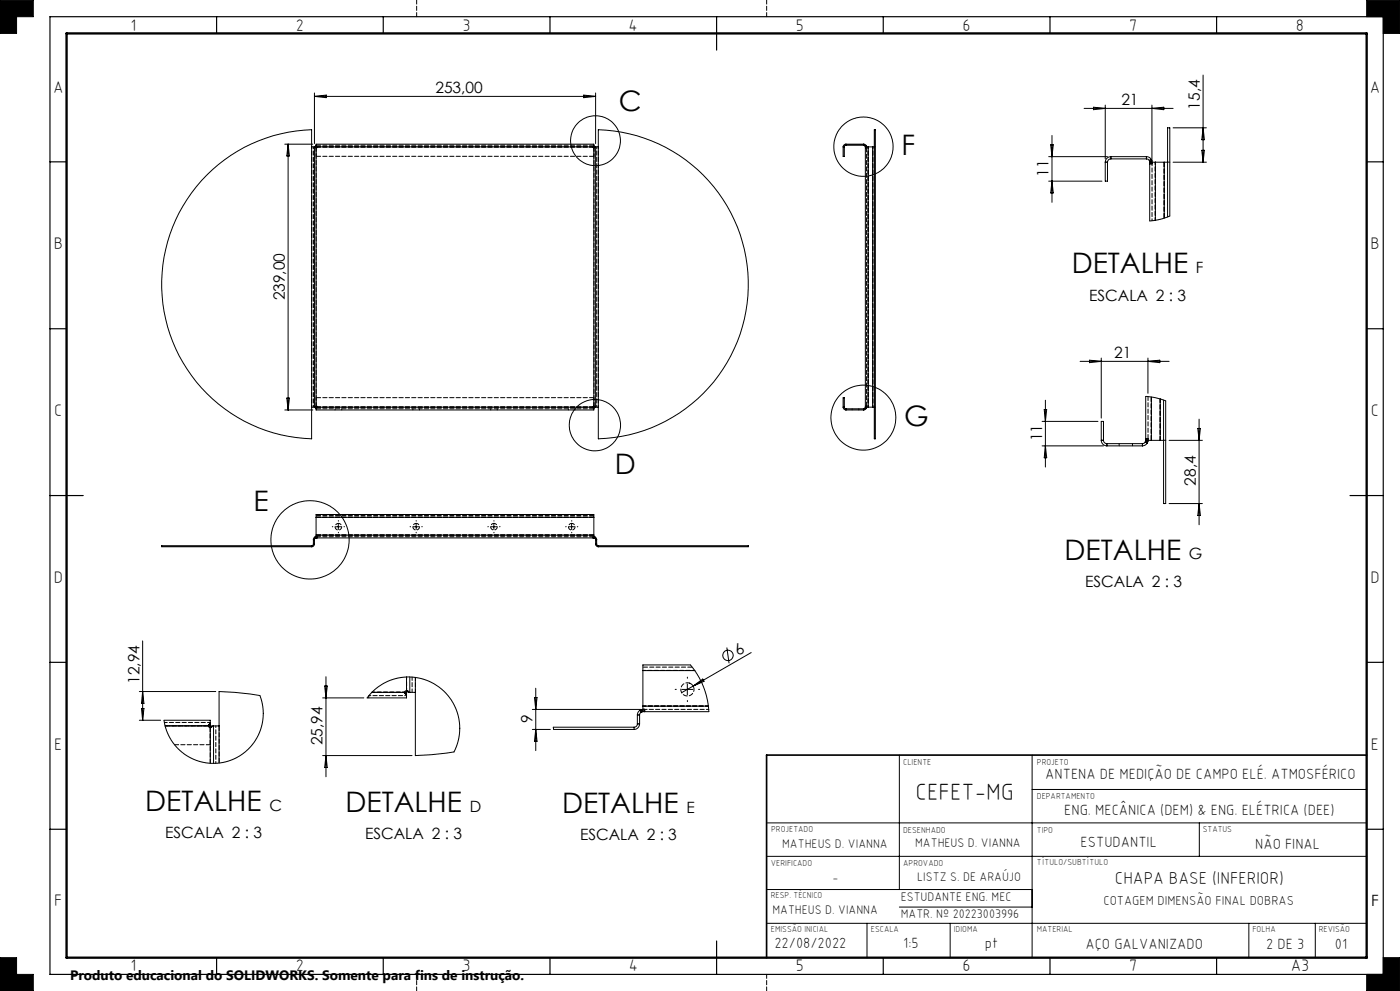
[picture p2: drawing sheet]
<svg xmlns="http://www.w3.org/2000/svg" width="420mm" height="297mm" viewBox="0 0 420 297" stroke-linecap="round" stroke-linejoin="round" font-family="sans-serif">
<g fill="none" stroke="#000" stroke-width=".3">
<path d="M0 0h10v5h-5v5h-5zM410 0h10v10h-5v-5h-5zM94.3 27.9v15.1M94.3 28.9h84.4M94.3 28.9l3.6-.4v.8zM175.1 28.5l3.6 .4-3.6 .4zM178.7 27.9v15.1M179.5 38.9a46.3 46.3 0 0 1 45 46.3 46.3 46.3 0 0 1-45 46.3zM262.3 38.9h.3v92.6h-.3zM325.2 32.5h26.7M328 32.1l3.6 .4-3.6 .4zM331.6 31.5v16.1"/>
<path d="M345.6 31.5v16.6M345.6 32.5l3.5-.4v.8zM351.9 38.3h10M360.9 22.5v26.1M360.9 38.3l.4 3.6h-.8zM62 52.5a46.4 46.4 0 0 1 31.5-13.6v92.6a46.3 46.3 0 0 1-41.7-29.2 46.3 46.3 0 0 1 10.2-49.8zM85.4 43.2h8.4M86.4 43.2v79.7M86.4 43.2l.4 3.5h-.8zM93.5 44h.8M94.3 44l.5 .3 .3-.3M94.3 44v78"/>
<path d="M94.8 43.6v-.4h83.4v.4M94.8 43.8v.2M94.8 43.6l.2 .3M94.8 44v78M94.8 44h83.4M94.8 43.6l.2 .2M95 43.8l.1 .2M95 43.9l.1 .1M95 43.8v.1M177.9 44l.2 .3 .6-.3M178 43.8l-.1 .2M178 43.9l-.1 .1"/>
<path d="M178 43.8v.1M178.2 43.8v.2M178.2 43.6l-.2 .3M178.2 44v78M178.2 43.6l-.2 .2M178.7 44h.8M178.7 44v78M252.9 44h.4M252.9 44v2.9h.4v-2.9M253.8 43.2a.84 .84 0 0 0-.9 .8M253.8 43.5l-.5 .5M253.8 43.2h5.3"/>
<path d="M253.8 43.2v.3M253.8 43.5h5.3M259.1 43.2l.7 .4M259.1 43.5l.4 .3M259.1 43.2v.3M259.5 43.8l.1 .1M259.6 43.9v.4M259.6 44.3v77.5M259.8 43.6l-.3 .2M259.8 43.6l.1 .2M259.9 43.8l.1 .2M259.9 43.8l-.3 .1"/>
<path d="M260.5 44h-.8l-.1 .3M260.5 44h1.3M260.5 44v78M261.8 44h.5M261.8 44v78M314.6 47h17.6M314.6 54.3h16M315.2 43.4h.8l-.4 3.6zM315.6 40.6v20M315.6 54.3l.4 3.5h-.8zM331.6 48.6v5.7h.6v-5.7M331.6 48.6h.6"/>
<path d="M333.3 47a1.69 1.69 0 0 0-1.7 1.6M333.3 47.6a1.02 1.02 0 0 0-1.1 1M333.3 47h10.6M333.3 47v.6M333.3 47.6h10.6M343.9 47a1.61 1.61 0 0 1 1.5 .8M343.9 47.6l.9 .5M343.9 47v.6M344.8 48.1l.1 .3M344.9 49.1v17.1h.3l3-.5 2.7-1v-26.4h-.6v26.7M344.9 48.4v.7M345.4 47.8l-.6 .3"/>
<path d="M345.4 47.8l.1 .4M345.5 48.2l.1 .4M345.5 48.2l-.6 .2M346.6 48.6h-.4a.93 .93 0 0 0-1.3 .5M346.6 48.6h2.7M346.6 48.6v17.4M349.3 48.6h1M349.3 48.6v16.8M351.9 48.6h10M360.5 45h.8l-.4 3.6zM86 119.3h.8l-.4 3.6zM313.6 119.9v20.1"/>
<path d="M324 108.3h26.7M326.8 107.9l3.6 .4-3.6 .4zM330.4 107.3v18M344.4 107.3v10.6M344.4 108.3l3.5-.4v.8zM345.4 119v13M348.1 119.6v12.4M349.1 119.9v31h.6v-30.8l-3.2-.9-2.8-.4v12.6M85.4 122.9h8.4M93.5 122h.8M94.3 122l.5-.2 .3 .2M94.8 122.4v.5h83.4v-.5"/>
<path d="M94.8 122v.2M94.8 122h83.4M95 122.2l-.2 .2M95 122.2h.1M95.1 122l-.1 .2M177.9 122l.2-.2 .6 .2M177.9 122l.1 .2M178 122.2l.2 .2M178 122.2h.1M178.2 122v.2M178.7 122h.8M252.9 122a.84 .84 0 0 0 .9 .9"/>
<path d="M252.9 122h.4M252.9 122v-2.8h.4v2.8M253.3 122l.5 .5M253.8 122.9h5.3M253.8 122.5v.4M253.8 122.5h5.3M259.1 122.5v.4M259.5 122.3l-.4 .2M259.5 122.3l.3 .1M259.6 121.8l.1 .2h.8M259.6 121.8v.4M259.6 122.2l-.1 .1"/>
<path d="M259.6 122.2h.3M259.8 122.4l-.7 .5M259.9 122.2l-.1 .2M260 122l-.1 .2M260.5 122h1.3M261.8 122h.5M312.6 126.3h16.8M312.6 133.6h18.4M313.3 122.7h.7l-.4 3.6zM313.6 133.6l.4 3.6h-.7zM330.4 132a1.69 1.69 0 0 0 1.7 1.6M330.4 132v-5.7h.6v5.7"/>
<path d="M330.4 132h.6M331 132a1.02 1.02 0 0 0 1.1 1M332.1 133.6h10.6M332.1 133v.6M332.1 133h10.6M342.7 133v.6M343.6 132.5l-.9 .5M343.6 132.5l.6 .3M343.7 132.2l-.1 .3M343.7 132.2l.6 .2M343.7 131.4l.1 .2a1.23 1.23 0 0 0 1.6 .4M343.7 131.4v.8"/>
<path d="M344.2 132.8l-.7 .6-.8 .2M344.3 132.4l-.1 .4M344.4 132l-.1 .4M345.4 132h2.7M348.1 132h1M350.7 132h10M359.3 128.4h.8l-.4 3.6zM359.7 125.6v31.7M94.8 155v-.8h83.4v.8M94.8 155v5.4M94.8 155h83.4M100.7 157.9h1.6"/>
<path d="M101.5 157.1v1.6M124 157.9h1.7M124.8 157.1v1.6M147.3 157.9h1.7M148.2 157.1v1.6M170.7 157.9h1.6M171.5 157.1v1.6M178.2 155v5.4M350.7 150.9h10M359.7 150.9l.4 3.6h-.8zM93.5 163.5h-45v.4h45M93.5 163.5v.4"/>
<path d="M94 163.1l-.5 .4M94 161.7h.3M94 163.1h.3M94 161.7v1.4M94.3 163.1a.84 .84 0 0 1-.8 .8M94.3 161.7v1.4M94.4 161l-.4 .7M94.4 161l.2 .3M94.6 161.3l-.3 .4M94.6 160.9l-.2 .1M94.6 160.9l.1 .3M94.7 161.2h.4"/>
<path d="M94.7 161.2l-.1 .1M94.8 160.4v.7l.3 .1M94.8 160.9h-.2M94.8 160.4h83.4M95.1 161.2h82.8M177.9 161.2h.4M178.2 160.4v.7l-.3 .1M178.2 160.9h.2M178.3 161.2l.1 .1M178.4 160.9l-.1 .3M178.4 160.9l.2 .1M178.4 161.3l.3 .4"/>
<path d="M178.6 161l.4 .7M178.6 161l-.2 .3M178.7 163.1l.1 .4 .7 .4M178.7 161.7v1.4M178.7 161.7h.3M178.7 163.1h.3M179 163.1l.5 .4M179 161.7v1.4M179.5 163.5h45v.4h-45M179.5 163.5v.4M42.8 192.1v23.8M218.1 194.1l.6 4.7"/>
<path d="M225.4 195.6l-17.5 10M41.8 215.9h6.4M41.8 207.3h22.9M42.4 212.3h.8l-.4 3.6zM42.8 207.3l.4 3.5h-.8zM49.5 217.6h13.6M62.5 217.6l.5 .4 .6-.4h.5M62.7 217.1l-.2 .5M62.7 217.3l-.2 .3M62.7 217.1v.2M63.1 216.7v-.8h-13.9l.7 2.9 1.4 2.9 1.5 2.1 2.5 2.2 2.6 1.5 3.1 1 3.8 .3 2.9-.5 2.6-.9 2.8-1.7 2.6-2.5 1.4-2.1 1.2-2.7 .7-3.5-.2-3.2-.8-3.2a62 62 0 0 0-12.3-1.2v21.4M63.1 217.2v.4"/>
<path d="M63.1 216.7v.3l-.4 .3M63.1 217.6v11.1M63.1 216.7l-.4 .4M64.1 217.6h1.6M64.1 217.6v11.2M96.8 209.2h12.3M97.4 205.6h.8l-.4 3.6zM97.8 202.8v30M111.6 207.5h10.4M121.4 207.5l.4-.5 .6 .5h.5M121.4 207.5l.2 .4M121.4 207.5l.2 .2"/>
<path d="M121.6 207.7l.4 .3v.3M121.6 207.9l.4 .4M121.6 207.7v.2M122 207.5v.4M122 202.9v4.6M122.9 207.5h1.7M122.9 202.9v4.6M124.6 203v23.4l4.7-.2 6.9-.8 1-2.5 .7-3.2v-2.9l-.7-3.3-1.2-2.7-1.6-2.3-1.8-1.9-2.5-1.7-2.5-1.2-2.9-.7-2.6-.1-2.7 .3-2.2 .6-2.6 1.3-2.6 1.9-1.9 2.2h11.9v-.9M159.7 212.6h32.7M159.7 218.6h5.4M160.3 209.1h.8l-.4 3.5zM160.7 206.3v18.7"/>
<path d="M160.7 218.6l.4 3.6h-.8zM190.2 217.9h-24.2l.1 .7h24.1M190.2 217.9v.7M191.2 217a.96 .96 0 0 1-1 .9M191.2 214.3h.7M191.2 217h.7M191.2 214.3v2.7M191.9 217a1.69 1.69 0 0 1-1.7 1.6M191.9 214.3v2.7M192 212.9l-.6 .6-.2 .8M192 212.9l.4 .5M192.4 213.4l-.5 .9"/>
<path d="M192.4 212.7l-.4 .2M192.4 212.7l.2 .6M192.6 213.3l-.2 .1M192.9 201v-1.7h14.2l2.1 2.8 1.8 3.5 1.1 3.6 .6 3.8v.3h-19.3M192.9 211.6v.5a.94 .94 0 0 0 .5 1.2M192.9 212.6l-.5 .1M192.9 211.6h19.6M192.9 201h15.5M192.9 201v10.6M193.4 213.3h-.8M204.5 206.6h3.4M206.2 205v3.3"/>
<path d="M207.9 205.6l-3.4 2M207.9 205.6l2.9-2.1 .4 .7zM96.8 226.4h26.8M97.8 226.4l.4 3.6h-.8zM269.8 226.3v40.3M309.6 226.3v60.7M309.6 236.6h100.4M230 246.6h180M230 256.6h180M359.8 246.6v10M230 276.7h180M230 266.6h79.6"/>
<path d="M260.1 276.7v10.3M269.8 271.8h39.8M285 276.7v10.3M374.7 276.7v10.3M394.6 276.7v10.3M0 287h5v5h5v5h-10zM415 287h5v10h-10v-5h5z"/>
<circle cx="178.6" cy="42.2" r="7.5"/>
<circle cx="259" cy="44" r="8.9"/>
<circle cx="178.5" cy="127.4" r="7.7"/>
<circle cx="259" cy="125.2" r="9.7"/>
<circle cx="93" cy="161.8" r="11.7"/>
<circle cx="218.4" cy="196.4" r="1.56"/>
</g>
<g fill="none" stroke="#000" stroke-width=".3" stroke-dasharray="1.3 .6">
<path d="M125 5v-5M230 5v-5M94.4 44l.2 .2M94.6 44.2l.3 .1M94.7 44.2h-.1M94.9 44.3v77.5M94.9 44.3h.1M94.9 43.5h.1M95.1 44h.1M177.9 44h.1M178.2 44.3h.1M178.2 44.3l.2-.1"/>
<path d="M178.2 43.5h.1M178.4 44.2l.2-.2M178.4 44.2h-.1M253.3 44h-.3M253.8 43.5v-.3M259.1 43.5v-.3M259.6 43.8l.3-.2M259.6 43.9l.3-.1M259.6 44.3h.4M259.7 44.2h.3M260 44.3v77.5M260 44.3v-.3"/>
<path d="M260 44.3h-.4M260 44.2v.1M260 44.2h-.3M260 44.2v-.2M260 44v.2M262.3 44h.3M345.6 49.1v-.5M345.6 49v.1M345.6 49l.1-.4M345.7 48.6l-.1 .4M94.6 121.8l-.2 .2M94.6 121.8h.1"/>
<path d="M94.9 121.8h-.3M94.9 121.8h.1M94.9 122.5h.1M95.1 122h.1M100.5 122.5v.3M102.5 122.8v-.3M123.9 122.5v.3M125.9 122.8v-.3M147.2 122.5v.3M149.2 122.8v-.3M170.5 122.5v.3M172.5 122.8v-.3"/>
<path d="M177.9 122h.1M178.2 121.8h.1M178.2 121.8v-77.5M178.2 122.5h.1M178.3 121.8h.1M178.4 121.8h-.2M178.6 122l-.2-.2M253.3 122h-.3M253.8 122.5v.3M255.6 122.5v.3M257.6 122.8v-.3M259.1 122.8v-.3"/>
<path d="M259.6 121.8h.4M259.7 121.8h.3M259.9 122.4l-.3-.1M259.9 122.2l-.3-.1M260 121.8h.1M260 122v-.2M260 121.8h-.4M260 121.8v.2M260 121.8h-.3M262.3 122h.3M344.4 131.4v.2M344.4 131.9v-.5"/>
<path d="M344.4 131.6l.1 .3M94 161.7h.4M94 163h.4M94.4 161l.2 .3M94.6 160.9l.1 .3M94.9 160.8h.1M94.9 160.9h.2M95 160.8l.1 .1M95 161.2v-.4M95 160.8v.4M95.1 161.2v-.3M177.9 160.9v.3"/>
<path d="M177.9 160.9l.1-.1M177.9 160.9h.3M178 160.8h.2M178 160.8v.4M178 161.2v-.4M178.3 161.2l.1-.3M178.4 161.3l.2-.3M178.7 161.7h.3M179 163h-.3M62.6 217.5h.1M63.1 218l.4-.1M63.1 218h.1"/>
<path d="M63.1 216.5h.1M63.1 218v5.2M63.5 217.9l.4-.4M63.5 217.9h-.2M110.6 209.1v-.6M121.5 207.5h.1M122 207h.1M122 208.5h.1M122.2 207.1h.2M122.4 207.1l-.4-.1M122.8 207.5l-.4-.4M192.9 212.5l.4 .1"/>
<path d="M192.9 212.6h.5M193.3 212.6h.1M63.1 228.7v-10.7M125 292v5M230 292v5"/>
</g>
<g fill="none" stroke="#000" stroke-width=".35">
<path d="M15 5h400v287h-400zM65 5v5M115 5v5M165 5v5M215 5v10M265 5v5M315 5v5M365 5v5M15 48.5h5M410 48.5h5M15 98.5h5M410 98.5h5"/>
<path d="M15 148.5h10M405 148.5h10M15 198.5h5M410 198.5h5M15 248.5h5M410 248.5h5M65 287v5M115 287v5M165 287v5M215 282v10M265 287v5M315 287v5"/>
<path d="M365 287v5"/>
</g>
<path d="M410 226.3h-180v60.7" fill="none" stroke="#000" stroke-width=".5"/>
<path d="M20 10h390v277h-390z" fill="none" stroke="#000" stroke-width=".7"/>
<path d="M0 287v10h10v-5h-5v-5zM415 287h5v10h-10v-5h5zM410 0h10v10h-5v-5h-5zM0 0v10h5v-5h5v-5z" fill-rule="evenodd" fill="#000"/>
<g fill="none" stroke="#000" stroke-width=".3" stroke-dasharray="15.2 1.3 1.3 1.3">
<path d="M99.9 157.9h-.2M101.5 156.2v-.2M101.5 159.5v.2M103.2 157.9h.2M123.2 157.9h-.2M124.9 156.2v-.2M124.9 159.5v.2M126.5 157.9h.2M146.5 157.9h-.1M148.2 156.2v-.2M148.2 159.5v.2M149.9 157.9h.1"/>
<path d="M169.9 157.9h-.2M171.5 156.2v-.2M171.5 159.5v.2M173.2 157.9h.2M202.9 206.6h-.3M206.2 203.3v-.4M206.2 209.9v.4M209.6 206.6h.3"/>
</g>
<path d="M94 44v78M179.5 44v78M260.5 44v78M261.8 44v78M345.6 49.1v17M93.5 122v-78M179 122v-78M260.5 122v-78M261.8 122v-78M122 208.5h-11.3M64.7 228.7v-11.2" fill="none" stroke="#000" stroke-width=".3" stroke-dasharray="1.3 .6" stroke-dashoffset=".7"/>
<g fill="none" stroke="#000" stroke-width=".3" stroke-dasharray="1.3 .6" stroke-dashoffset="-.1">
<path d="M94.9 43.5h83.3M178.2 44h-83.3M178.2 46.8h-83.3M349.3 48.6v16.8M349.3 65.4v-16.8M94.9 119.2h83.3M345.4 119v12.9M94.9 122h83.3M178.2 122.5h-83.3M345.4 131.9v-12.9M94.9 154.5h83.3M94.9 155h83.3"/>
<path d="M178.2 155h-83.3M94.9 160.4h83.3M178.2 160.4h-83.3M192.9 199.9h14.8"/>
</g>
<path d="M95.1 44h82.8M177.9 44h-82.8M348.1 119.6v12.3M95.1 122h82.8M177.9 122h-82.8M348.1 131.9v-12.3M177.9 160.9h-82.8M111.6 207.5h10.4" fill="none" stroke="#000" stroke-width=".3" stroke-dasharray="1.3 .6" stroke-dashoffset=".2"/>
<g fill="none" stroke="#000" stroke-width=".3" stroke-dasharray="1.3 .6" stroke-dashoffset=".3">
<path d="M94.9 46.8v-2.5M178.2 44.3v2.5M332.3 48.6h-.7M333.3 47.6v-.7M343.9 47.6v-.7M344.8 48.1l.6-.4M344.9 48.3l.7-.1M344.9 49.1h.7M345 49h.6M345.6 49.1h-.7M345.6 49h-.6M350.3 48.6h.6"/>
<path d="M178.2 119.2v2.6M94.9 121.8v-2.6M331.1 131.9h-.7M332.1 132.9v.7M335.7 132.9v.7M339.7 133.6v-.7M342.7 133.6v-.7M343.7 131.4h.7M343.8 131.6h.6M344.2 132.8l-.6-.3M344.4 132.4l-.7-.2M344.4 131.4h-.7"/>
<path d="M344.4 131.6h-.6M349.1 131.9h.6M123.6 207.5v-4.6M124.6 203v4.5M191.2 214.3h.7M191.2 216.9h.7M192 212.8l.4 .6M192.5 212.7l.1 .6M192.9 211.6h19.6M193.3 213.2v-.6M193.3 212.6v.6M193.4 213.3v-.7"/>
<path d="M212.5 211.6h-19.6"/>
</g>
<path d="M101.5 156.9a1 1 0 0 0-.9 1.4 1 1 0 0 0 1.6 .2 1 1 0 0 0-.3-1.6h-.4M124.9 156.9a1 1 0 0 0-1 1.4 1 1 0 0 0 1.7 .2 1 1 0 0 0-.4-1.6h-.3M148.2 156.9a1 1 0 0 0-.9 1.4 1 1 0 0 0 1.6 .2 1 1 0 0 0-.4-1.6h-.3M171.5 156.9a1 1 0 0 0-.9 1.4 1 1 0 0 0 1.6 .2 1 1 0 0 0-.3-1.6h-.4M49.3 216.5h13.8" fill="none" stroke="#000" stroke-width=".3" stroke-dasharray="1.3 .6" stroke-dashoffset=".4"/>
<path d="M346.6 48.6v17.4M346.6 66v-17.4M63.1 217.5h-13.6M111.6 207.5h9.9M121.5 207.5h-9.9M122 207v-4.1M122 202.9v4.1M192.9 200.9h15.5M208.4 200.9h-15.5M212.6 212.6h-19.2" fill="none" stroke="#000" stroke-width=".3" stroke-dasharray="1.3 .6" stroke-dashoffset=".5"/>
<path d="M344.4 118.8v12.6M206.9 204.7a2 2 0 0 0-2.7 2 2 2 0 0 0 2.9 1.7 2 2 0 0 0 .4-3.3l-.6-.4M63.1 223.2h-10.7" fill="none" stroke="#000" stroke-width=".3" stroke-dasharray="1.3 .6" stroke-dashoffset=".1"/>
<path d="M49.5 217.5h13.1M62.6 217.5h-13.1M65.7 217.5v11.2" fill="none" stroke="#000" stroke-width=".3" stroke-dasharray="1.3 .6" stroke-dashoffset="-.2"/>
<g font-size="8.5">
<text x="185.6" y="33.4">C</text>
<text x="270.5" y="46.4">F</text>
<text x="321.5" y="81.9">DETALHE</text>
<text x="271.3" y="127.6">G</text>
<text x="184.4" y="142.1">D</text>
<text x="76" y="153.1">E</text>
<text x="319.4" y="167.7">DETALHE</text>
<text x="43.6" y="243">DETALHE</text>
<text x="103.7" y="243.4">DETALHE</text>
<text x="168.7" y="243.7">DETALHE</text>
</g>
<text font-size="7.1" x="274.7" y="239.8">CEFET-MG</text>
<text font-size="5.1" x="334.5" y="265">CHAPA BASE (INFERIOR)</text>
<g font-size="5">
<text x="39.1" y="9.2">1</text>
<text x="88.8" y="9.2">2</text>
<text x="138.8" y="9.2">3</text>
<text x="188.6" y="9.2">4</text>
<text x="238.8" y="9.2">5</text>
<text x="288.8" y="9.2">6</text>
<text x="338.8" y="9.2">7</text>
<text x="388.8" y="9.2">8</text>
<text x="15.9" y="27.9">A</text>
<text x="410.9" y="27.9">A</text>
<text x="16.1" y="74.7">B</text>
<text x="411.1" y="74.7">B</text>
<text x="16.3" y="124.7">C</text>
<text x="411.3" y="124.7">C</text>
<text x="16.1" y="174.7">D</text>
<text x="411.1" y="174.7">D</text>
<text x="16.3" y="224.7">E</text>
<text x="411.3" y="224.7">E</text>
<text x="16.3" y="271.4">F</text>
<text x="39.1" y="291.2">1</text>
<text x="88.8" y="291.2">2</text>
<text x="138.8" y="291.2">3</text>
<text x="188.6" y="291.2">4</text>
<text x="238.8" y="291.2">5</text>
<text x="288.8" y="291.2">6</text>
<text x="338.8" y="291.2">7</text>
<text x="387.2" y="291.2">A3</text>
</g>
<g font-size="4.7">
<text x="130.6" y="27.9">253,00</text>
<text x="336.4" y="31.5">21</text>
<text x="359.9" y="32.8" transform="rotate(-90 359.9 32.8)">15,4</text>
<text x="314.6" y="53.1" transform="rotate(-90 314.6 53.1)">11</text>
<text x="358.8" y="81.9">F</text>
<text x="85.4" y="90.1" transform="rotate(-90 85.4 90.1)">239,00</text>
<text x="326.7" y="90.1">ESCALA 2 : 3</text>
<text x="334.3" y="107.3">21</text>
<text x="312.6" y="132.3" transform="rotate(-90 312.6 132.3)">11</text>
<text x="358.7" y="145.6" transform="rotate(-90 358.7 145.6)">28,4</text>
<text x="356.7" y="167.7">G</text>
<text x="325.5" y="175.9">ESCALA 2 : 3</text>
<text x="221.5" y="196.6" transform="rotate(-30 221.5 196.6)">6</text>
<text x="41.8" y="205" transform="rotate(-90 41.8 205)">12,94</text>
<text x="159.7" y="216.6" transform="rotate(-90 159.7 216.6)">9</text>
<text x="96.8" y="223.4" transform="rotate(-90 96.8 223.4)">25,94</text>
<text x="80.9" y="243">C</text>
<text x="141" y="243.4">D</text>
<text x="205.9" y="243.7">E</text>
<text x="49.6" y="251.2">ESCALA 2 : 3</text>
<text x="109.5" y="251.6">ESCALA 2 : 3</text>
<text x="174" y="251.9">ESCALA 2 : 3</text>
<text x="411.4" y="271.5">F</text>
</g>
<g font-size="4.4">
<text x="313.6" y="233.6">ANTENA DE MEDIÇÃO DE CAMPO ELÉ. ATMOSFÉRICO</text>
<text x="319.3" y="244.2">ENG. MECÂNICA (DEM) &amp; ENG. ELÉTRICA (DEE)</text>
<text x="324.2" y="254">ESTUDANTIL</text>
<text x="376.5" y="254.5">NÃO FINAL</text>
<text x="232.3" y="284.1">22/08/2022</text>
<text x="271" y="284.3">1:5</text>
<text x="295.5" y="284.1">pt</text>
<text x="325.6" y="284.3">AÇO GALVANIZADO</text>
<text x="379.8" y="284.5">2 DE 3</text>
<text x="400.5" y="284.3">01</text>
</g>
<text font-size="4.1" x="21" y="293.7">Produto educacional do SOLIDWORKS. Somente para fins de instrução.</text>
<text font-size="3.9" x="331" y="271.1">COTAGEM DIMENSÃO FINAL DOBRAS</text>
<g font-size="3.7">
<text x="234.7" y="254.1">MATHEUS D. VIANNA</text>
<text x="274.6" y="253.8">MATHEUS D. VIANNA</text>
<text x="249.7" y="264.3">-</text>
<text x="270.2" y="269.9">ESTUDANTE ENG. MEC</text>
<text x="275.2" y="264.1">LISTZ S. DE ARAÚJO</text>
<text x="231.7" y="273.9">MATHEUS D. VIANNA</text>
<text x="270.2" y="275.2">MATR. Nº 20223003996</text>
</g>
<g font-size="2.6">
<text x="271" y="229.3">CLIENTE</text>
<text x="311.1" y="229.3">PROJETO</text>
<text x="311.1" y="239.3">DEPARTAMENTO</text>
<text x="231.4" y="249.4">PROJETADO</text>
<text x="271" y="249.5">DESENHADO</text>
<text x="311.1" y="249.5">TIPO</text>
<text x="360.8" y="249.2">STATUS</text>
<text x="231.3" y="259.5">VERIFICADO</text>
<text x="271" y="259.5">APROVADO</text>
<text x="311.1" y="259.4">TÍTULO/SUBTÍTULO</text>
<text x="231.3" y="269.2">RESP. TÉCNICO</text>
<text x="231.3" y="279.3">EMISSÃO INICIAL</text>
<text x="261.3" y="279.3">ESCALA</text>
<text x="286.2" y="279.3">IDIOMA</text>
<text x="311" y="279.3">MATERIAL</text>
<text x="375.7" y="279.3">FOLHA</text>
<text x="395.6" y="279.3">REVISÃO</text>
</g>
</svg>
